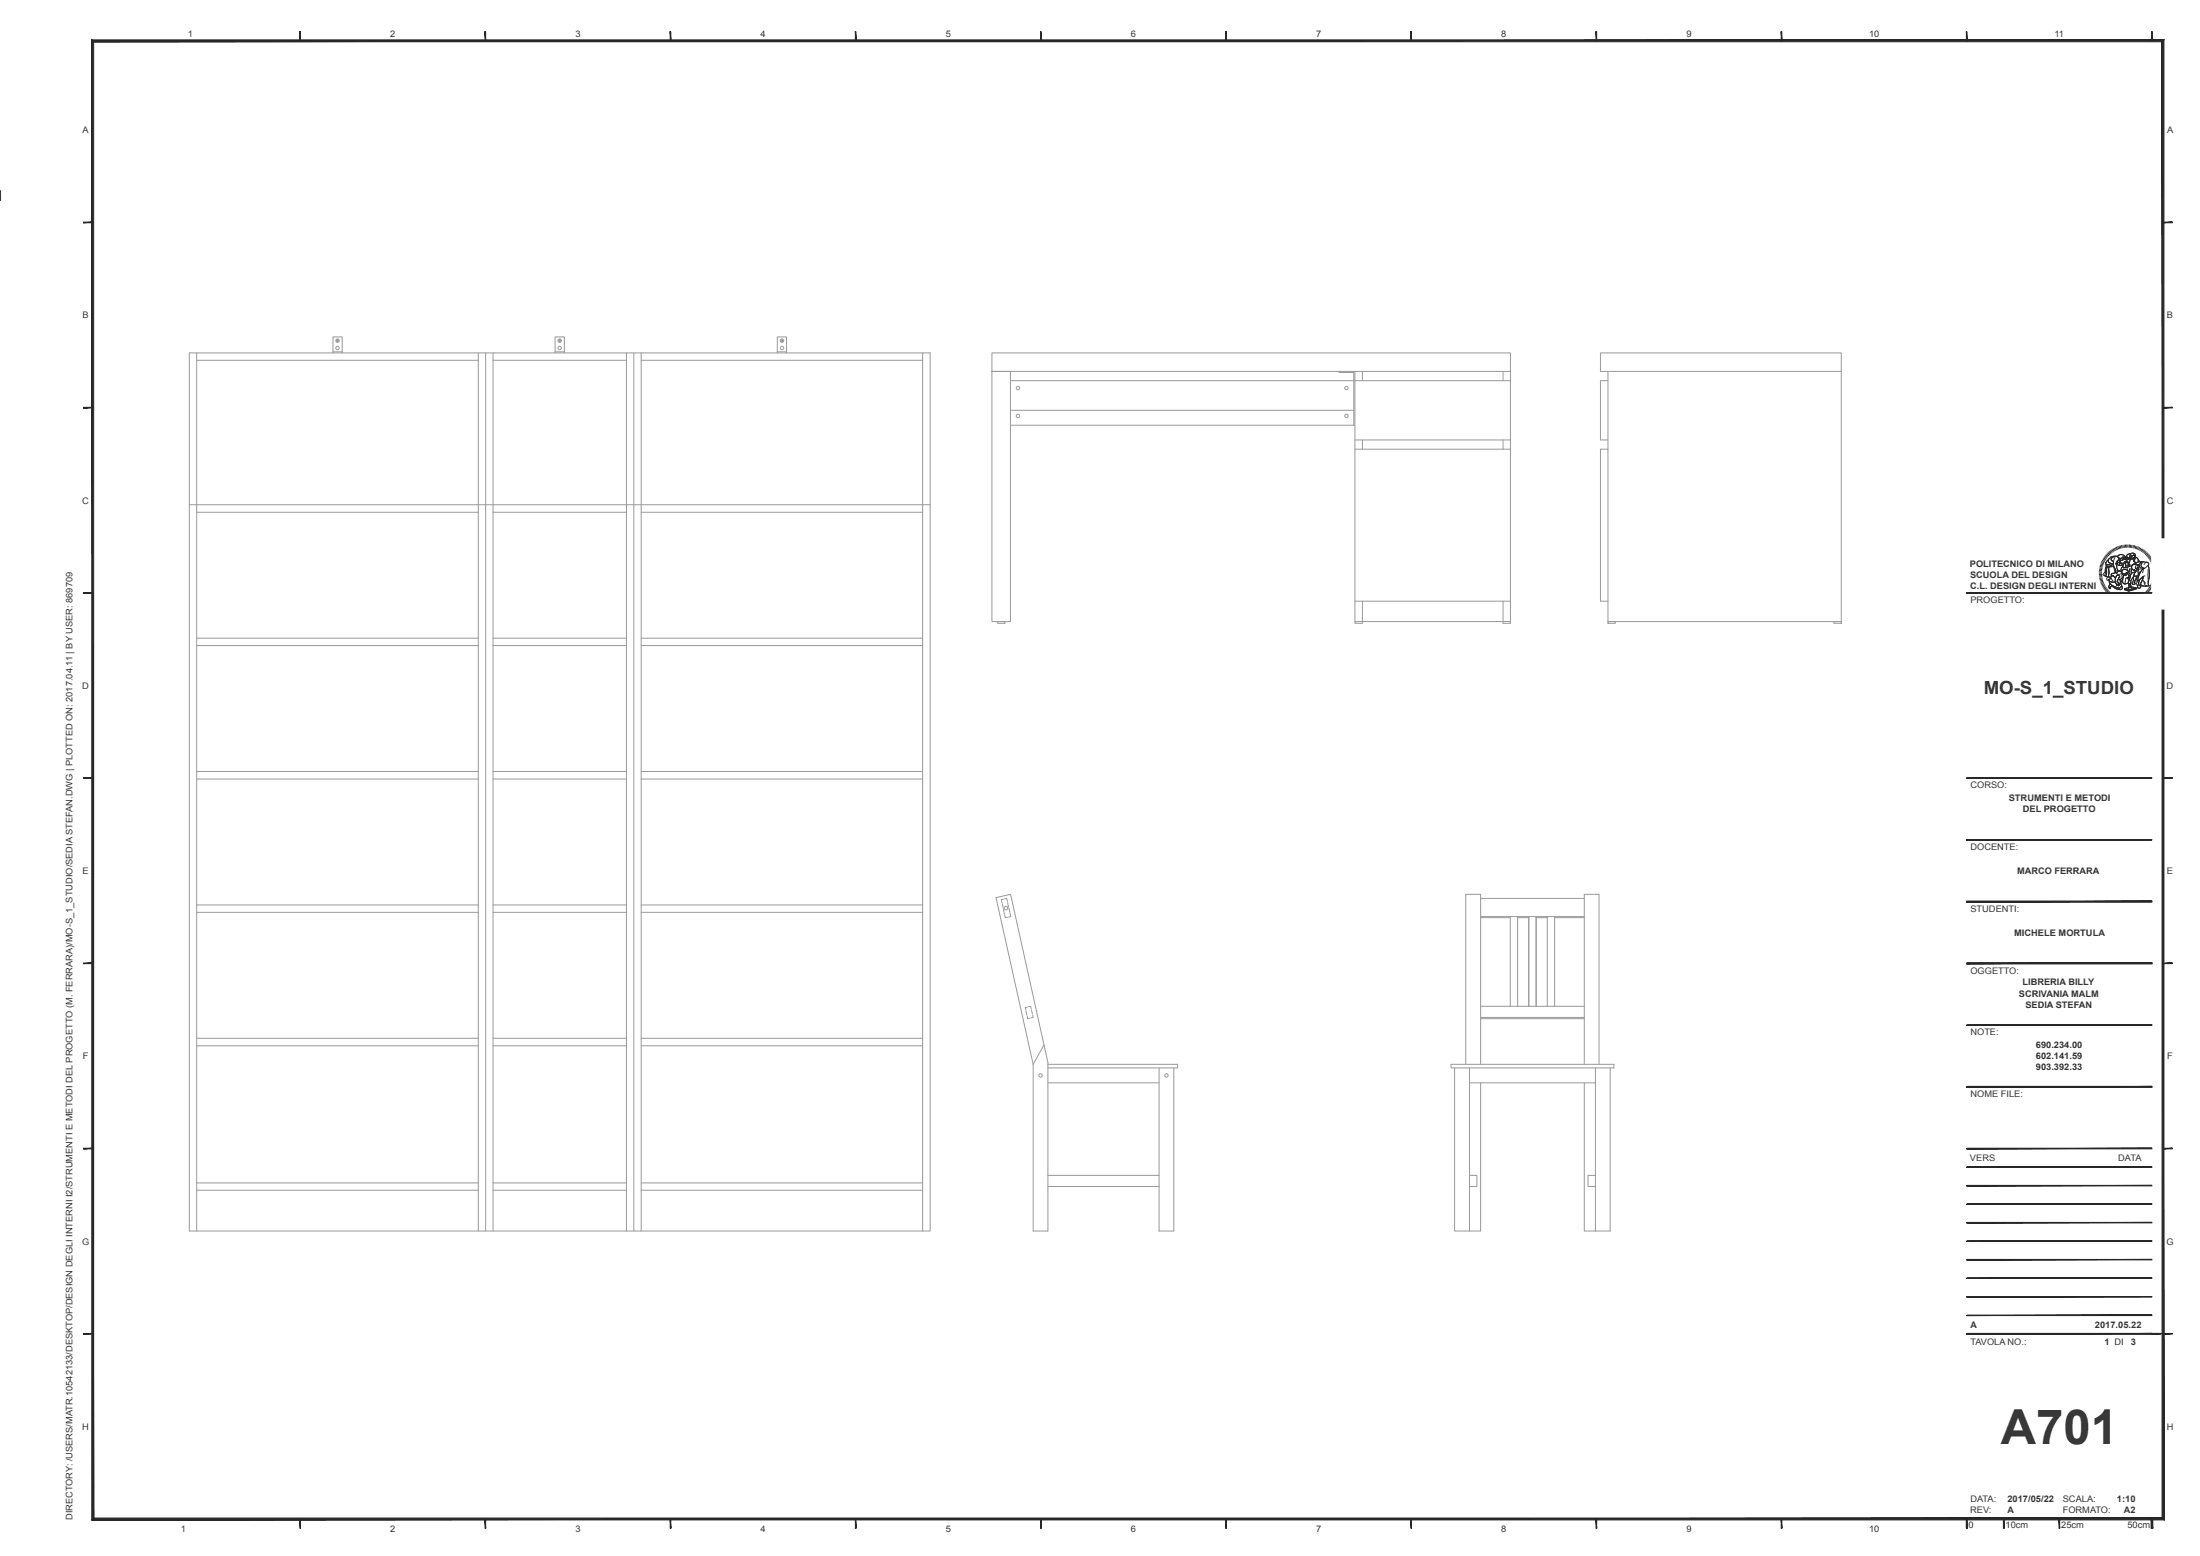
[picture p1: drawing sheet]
<svg xmlns="http://www.w3.org/2000/svg" width="594mm" height="420mm" viewBox="0 0 594 420" stroke-linecap="round" stroke-linejoin="round" font-family="sans-serif">
<g fill="none" stroke="#999" stroke-width=".27">
<path d="M51.1 95.3h200v237h-200zM53.1 97.3h76M53.1 95.3v237M89.9 95.3v-4.4h2.5v4.4M89.9 95h2.5M90.9 92l.2 .2 .3-.2-.3-.3-.2 .3h.5M91.1 91.7v.5M129.1 95.3v237M131.1 95.3v237M133.1 97.3h36M133.1 95.3v237M149.9 95.3v-4.4h2.5v4.4"/>
<path d="M149.9 95h2.5M150.9 92l.2 .2 .3-.2-.3-.3-.2 .3h.5M151.1 91.7v.5M169.1 95.3v237M171.1 95.3v237M173.1 97.3h76M173.1 95.3v237M209.9 95.3v-4.4h2.5v4.4M209.9 95h2.5M210.9 92l.2 .2 .2-.2M211.1 91.7l.3 .3h-.5zM211.1 91.7v.5"/>
<path d="M249.1 95.3v237M267.8 95.3h140v5h-140v67.5h5v-67.5h-5zM272.8 102.8h92.7M272.8 114.8h93M272.8 110.8h92.7M361.5 100.3v.3h4v14.2M365.8 100.3v67.9h2.1v-5.9M365.8 102.8h42M365.8 118.8h42M367.9 100.3v2.5M367.9 118.8v2.5M405.8 100.3v2.5"/>
<path d="M405.8 118.8v2.5M407.8 100.3v67.9h-2v-5.9M434.1 100.3v67.5h63v-72.5h-65v5h65M434.1 102.8h-2v16h2M51.1 136.2h200M53.1 138.3h76M133.1 138.3h36M173.1 138.3h76M365.8 121.3h42M434.1 121.3h-2v41h2M53.1 172.3h76M53.1 174.3h76"/>
<path d="M133.1 172.3h36M133.1 174.3h36M173.1 172.3h76M173.1 174.3h76M269.3 167.8h2v.4h-2zM365.8 162.3h42M365.8 167.8h42M434.1 167.8h2v.4h-2zM495.2 167.8h1.9v.4h-1.9zM53.1 208.2h76M53.1 210.3h76M133.1 208.2h36"/>
<path d="M133.1 210.3h36M173.1 208.2h76M173.1 210.3h76M53.1 244.3h76M53.1 246.3h76M133.1 244.3h36M133.1 246.3h36M173.1 244.3h76M173.1 246.3h76M268.9 242.3l4-.9 10 45.4v45.5h-3.9v-45zM270.6 244l.3 1.1M270.9 242.7l-.5 .1 .1 .9"/>
<path d="M270.9 245.4l.3 1.2M271.2 242.7l.6-.2 .2 .8M271.3 246.9l.1 .8 .6-.1M272.1 243.6l.2 1.2M272.4 245.1l.2 1.2M272.7 246.6l.2 .8-.6 .1M399.8 247.4h28M399.8 242.5h28M399.8 247.7h8M407.8 247.4v24.2M409.8 247.4v24.2M409.8 247.7h3"/>
<path d="M412.8 247.4v24.2M414.8 247.4v24.2M414.8 247.7h3M417.8 247.4v24.2M419.8 247.4v24.2M419.8 247.7h8M277 272.8l.3 1.2M277.3 274.3l.2 .7 .6-.2M277.4 271.8l-.6 .2 .2 .6M277.7 271.7l.6-.1 .1 .7M278.5 272.6l.2 1.1M278.8 274l.2 .6-.6 .2"/>
<path d="M399.8 271.6h28M399.8 274.6h28M399.8 275h28M53.1 280.3h76M53.1 282.3h76M133.1 280.3h36M133.1 282.3h36M173.1 280.3h76M173.1 282.3h76M281.9 282l-2.9 5.3M282.9 287.3h35v1h-35M282.9 292.3h30"/>
<path d="M312.9 288.3v44h4v-44M391.8 287.3h44v1h-44zM392.7 288.3v44h4.1M395.8 287.3v-45.9h4v45.9M396.8 292.3h34M396.8 288.3v44M399.8 292.3v40h-3M427.8 287.3v-45.9h3.9v45.9M427.8 292.3v40h3M430.8 288.3v44M434.7 288.3v44h-3.9M53.1 319.3h76"/>
<path d="M133.1 319.3h36M173.1 319.3h76M282.9 317.3h30M396.8 317.3h2v3h-2M430.8 317.3h-2v3h2M53.1 321.3h76M133.1 321.3h36M173.1 321.3h76M282.9 320.3h30"/>
<circle cx="91.1" cy="92" r=".47"/>
<circle cx="91.1" cy="93.9" r=".47"/>
<circle cx="151.1" cy="92" r=".47"/>
<circle cx="151.1" cy="93.9" r=".47"/>
<circle cx="211.1" cy="93.9" r=".47"/>
<circle cx="211.1" cy="92" r=".47"/>
<circle cx="274.8" cy="104.7" r=".47"/>
<circle cx="274.8" cy="112.3" r=".47"/>
<circle cx="363.5" cy="112.3" r=".47"/>
<circle cx="363.5" cy="104.7" r=".47"/>
<circle cx="271.6" cy="245.1" r=".47"/>
<circle cx="280.9" cy="290.3" r=".47"/>
<circle cx="314.9" cy="290.3" r=".47"/>
</g>
<g fill="#272727" stroke="#272727" stroke-width=".27">
<path d="M430.9 8.5l.2 2.5v-2.5zM430.9 8.5l.2 2.5h-.2z"/>
<path d="M24.8 410.3l559-.5h-558.5zM24.8 410.3l559-.5 .5 .5z"/>
<path d="M583.8 11.3v398.5l.5 .5zM583.8 11.3l.5-.5v399.5z"/>
<path d="M25.3 11.3h558.5l.5-.5zM24.8 10.8h559.5l-559 .5z"/>
<path d="M24.8 10.8l.5 399v-398.5zM24.8 10.8l.5 399-.5 .5z"/>
<path d="M380.9 8.5l.2 2.5v-2.5zM380.9 8.5l.2 2.5h-.2z"/>
<path d="M480.9 8.5l.2 2.5v-2.5zM480.9 8.5l.2 2.5h-.2z"/>
<path d="M530.9 8.5l.2 2.5v-2.5zM530.9 8.5l.2 2.5h-.2z"/>
<path d="M22.5 110.1h2.5v-.1zM22.5 110h2.5l-2.5 .1z"/>
<path d="M22.5 60.1h2.5v-.1zM22.5 60h2.5l-2.5 .1z"/>
<path d="M22.5 210.1h2.5v-.2zM22.5 209.9h2.5l-2.5 .2z"/>
<path d="M22.5 260.1h2.5v-.2zM22.5 259.9h2.5l-2.5 .2z"/>
<path d="M22.5 310.1h2.5v-.2zM22.5 309.9h2.5l-2.5 .2z"/>
<path d="M22.5 360.1h2.5v-.2zM22.5 359.9h2.5l-2.5 .2z"/>
<path d="M22.5 160.1h2.5v-.2zM22.5 159.9h2.5l-2.5 .2z"/>
<path d="M330.9 8.5l.2 2.5v-2.5zM330.9 8.5l.2 2.5h-.2z"/>
<path d="M280.9 8.5l.2 2.5v-2.5zM280.9 8.5l.2 2.5h-.2z"/>
<path d="M230.9 8.5l.2 2.5v-2.5zM230.9 8.5l.2 2.5h-.2z"/>
<path d="M181 8.5l.1 2.5v-2.5zM181 8.5l.1 2.5h-.1z"/>
<path d="M131 8.5l.1 2.5v-2.5zM131 8.5l.1 2.5h-.1z"/>
<path d="M81 8.5l.1 2.5v-2.5zM81 8.5l.1 2.5h-.1z"/>
<path d="M.1 51.5v2.5zM.1 51.5v2.5z"/>
<path d="M430.9 410l.2 2.5v-2.5zM430.9 410l.2 2.5h-.2z"/>
<path d="M380.9 410l.2 2.5v-2.5zM380.9 410l.2 2.5h-.2z"/>
<path d="M480.9 410l.2 2.5v-2.5zM480.9 410l.2 2.5h-.2z"/>
<path d="M530.9 410l.2 2.5v-2.5zM530.9 410l.2 2.5h-.2z"/>
<path d="M330.9 410l.2 2.5v-2.5zM330.9 410l.2 2.5h-.2z"/>
<path d="M280.9 410l.2 2.5v-2.5zM280.9 410l.2 2.5h-.2z"/>
<path d="M230.9 410l.2 2.5v-2.5zM230.9 410l.2 2.5h-.2z"/>
<path d="M181 410l.1 2.5v-2.5zM181 410l.1 2.5h-.1z"/>
<path d="M131 410l.1 2.5v-2.5zM131 410l.1 2.5h-.1z"/>
<path d="M81 410l.1 2.5v-2.5zM81 410l.1 2.5h-.1z"/>
<path d="M580.9 8.5l.2 2.5v-2.5zM580.9 8.5l.2 2.5h-.2z"/>
<path d="M580.9 410l.2 2.5v-2.5zM580.9 410l.2 2.5h-.2z"/>
<path d="M584 110v.1l2.5-.1zM584 110.1l2.5-.1v.1z"/>
<path d="M584 60v.1l2.5-.1zM584 60.1l2.5-.1v.1z"/>
<path d="M584 209.9v.2l2.5-.2zM584 210.1l2.5-.2v.2z"/>
<path d="M584 259.9v.2l2.5-.2zM584 260.1l2.5-.2v.2z"/>
<path d="M584 309.9v.2l2.5-.2zM584 310.1l2.5-.2v.2z"/>
<path d="M584 359.9v.2l2.5-.2zM584 360.1l2.5-.2v.2z"/>
<path d="M584 159.9v.2l2.5-.2zM584 160.1l2.5-.2v.2z"/>
</g>
<g fill="none" stroke="#272727" stroke-width=".27">
<path d="M566.8 154.4h.7M566.8 154.7h.7M566.8 154l.7 .1M566.9 153.6l.6 .1M566.9 153.3l.7 .1M567 152.9l.7 .2M567.1 152.6l.7 .2M567.2 152.2l.6 .3M567.3 151.9l.7 .3M567.5 151.6l.6 .3M567.5 155l-.7 .1M567.5 155.4h-.7"/>
<path d="M567.5 155.7l-.6 .1M567.6 156l-.7 .1M567.6 151.3l.6 .3M567.7 156.3l-.7 .2M567.7 156.6l-.6 .2M567.8 150.9l.6 .4M567.8 156.9l-.6 .3M567.9 157.2l-.6 .3M568 150.6l.6 .4M568 157.5l-.5 .3M568.2 150.3l.5 .4M568.2 157.8l-.6 .4"/>
<path d="M568.3 158.1l-.5 .4M568.4 150l.5 .5M568.5 158.4l-.6 .4M568.6 149.8l.5 .4M568.7 158.7l-.6 .4M568.9 149.5l.4 .5M568.9 158.9l-.6 .5M569.1 149.2l.5 .5M569.1 159.2l-.5 .4M569.3 159.4l-.5 .5M569.4 149l.4 .5M569.5 159.7l-.4 .5"/>
<path d="M569.6 148.8l.4 .5M569.8 159.9l-.5 .5M569.9 148.6l.4 .5M570.2 148.3l.4 .6M570.5 148.2l.3 .5M570.8 148l.3 .6M571.1 147.8l.3 .6M571.4 147.7l.3 .6M571.8 147.5l.2 .7M572.1 147.4l.2 .7M572.5 147.3l.1 .7M572.8 154.1l.6-.5 1 .3 .3 .6-.9 .4a.39 .39 0 0 1-.5 .1 .39 .39 0 0 1-.3-.3z"/>
<path d="M572.8 147.2l.2 .7M573.2 147.2l.1 .6M573.3 155l.5 .4 .5-.3 .4-.8-.3-.4-.5-.2h-.6l-.5 .7-.1-.1 .2-1.1 .2-.2 1.3 .2 .5-.4v-.3l.6 .1v.5a.62 .62 0 0 1-.1 1l.1 .8-.3 .3-.4 .2-.2 .6h-.3l.5 .2-.1 .4 .3-.3-.3 1.1h-.2a.86 .86 0 0 1-1.3-.1l-.4-.4 .3-.5 .2-1.1M573.5 147.1l.1 .7M573.6 158.9l2-.5 1.2 .3-2.1 .6zM573.8 147.1l.1 .7M574.2 147.1v.7M574.6 147.1v.7M574.7 159.3l2.1-.6v.3l-2.1 .6zM574.8 155.4h.1M575 147.1l-.1 .7M575 157.5l.2-.1 .2 1.1-.3-.6-.3 .7z"/>
<path d="M575.3 149.5a.81 .81 0 0 1 1.1 0 .81 .81 0 0 1 0 1.2l-.1 .5-.2 .3 .2-1.4a.5 .5 0 0 0-.6-.2 .5 .5 0 0 0-.3 .6l-.2 .6-.2-.8zM575.3 147.1l-.1 .7M575.5 152.7a1.39 1.39 0 0 1 2.1 .1 1.7 1.7 0 0 1-1.4 1.3l-.1-.1a1.17 1.17 0 0 1-.6-1.3zM575.6 150l.6-.2 .2 .5-.3 .5a.4 .4 0 0 1-.4 .1 .4 .4 0 0 1-.3-.4zM575.6 154.6l.8-.1-.4 1.3-.7 .9 .1 .7-.4 .1-.2 .5a2.53 2.53 0 0 1 .3-2.1zM575.6 147.2l-.1 .6M576 147.2l-.1 .7M576.1 155.6l.8-.1-.3 .8a1.1 1.1 0 0 0-.1 1.3h-.7zM576.3 147.3l-.1 .7M576.4 152.1l1-.5h.9l-.7 1-1.3-.4zM576.5 150.3l.6 .4 .6 .9-.9 .3a.73 .73 0 0 1-.3-1.3zM576.7 147.4l-.2 .7"/>
<path d="M577 147.5l-.2 .6M577.1 153.6h.3l-.2 1.9-1.1 .1a2.2 2.2 0 0 1 .8-1.7zM577.4 147.6l-.3 .7M577.5 156.6l1.2-1-.4 1.3a1.17 1.17 0 0 0-.4 1.4 .41 .41 0 0 1-.3 .4 .41 .41 0 0 1-.5-.3zM577.7 147.8l-.3 .6M578 148l-.3 .6M578.3 148.1l-.3 .6M578.6 151.6l.7 .2a.53 .53 0 0 1 .7 .1 .53 .53 0 0 1 0 .7l.3 1.6v1.7a1.99 1.99 0 0 0 0 2.2h-2.5l.9-2.5-1.5 1.4a6.3 6.3 0 0 1 1.3-3.5l.5-.1a.93 .93 0 0 1-.9-.7 .93 .93 0 0 1 .5-1.1zM578.6 148.3l-.3 .6M578.9 148.5l-.4 .6M579.2 148.7l-.4 .5M579.2 159.8l.5 .5"/>
<path d="M579.5 148.9l-.4 .5M579.5 159.6l.4 .4M579.7 159.4l.5 .4M579.7 149.2l-.4 .5M579.9 159.1l.5 .4M580 149.4l-.5 .5M580.1 158.8l.6 .4M580.2 149.7l-.5 .5M580.3 158.5l.5 .4M580.5 150l-.6 .4M580.5 158.3l.5 .3M580.6 158l.6 .3"/>
<path d="M580.7 150.3l-.6 .4M580.7 157.7l.7 .3M580.9 150.5l-.6 .4M580.9 157.4l.6 .3M581 157.1l.6 .2M581 150.9l-.5 .3M581.1 156.8l.7 .2M581.2 156.5l.7 .1M581.3 151.2l-.7 .3M581.3 156.2l.6 .1M581.3 155.8l.7 .2M581.4 151.5l-.6 .3"/>
<path d="M581.4 155.5l.7 .1M581.4 155h.7M581.4 154.6h.7M581.4 155.2h.7M581.6 151.8l-.7 .3M581.7 152.2l-.7 .2M581.8 152.5l-.7 .2M581.9 152.8l-.7 .2M581.9 153.2l-.6 .1M582 153.6h-.7M582.1 153.9l-.7 .1M582.1 154.3h-.7"/>
<path d="M570 160.1l-.4 .5M570.3 160.3l-.4 .6M570.5 160.5l-.3 .6M570.8 160.7l-.3 .6M571.1 160.8l-.3 .6M571.4 161l-.3 .6M571.7 161.1l-.3 .7M572 161.3l-.3 .6M572.3 161.4l-.2 .6M572.6 161.5l-.2 .6M572.9 161.6l-.2 .6M573.2 161.6l-.1 .7"/>
<path d="M573.6 161.6l-.1 .7M573.9 161.7l-.1 .7M574.2 161.7v.7M574.5 161.7v.7M574.9 161.7v.7M575.2 161.7v.7M575.5 161.6l.1 .7M575.8 161.6l.2 .6M576.1 161.5l.2 .6M576.4 161.4l.2 .7M576.8 161.3l.2 .7M577.1 161.2l.2 .7"/>
<path d="M577.4 161.1l.3 .6M577.7 160.9l.3 .6M578 160.8l.3 .5M578.2 160.6l.4 .6M578.5 160.4l.4 .6M578.8 160.2l.4 .6M579 160l.4 .5"/>
</g>
<path d="M574.3 155.9l.3 .1 .2-.6 .4-.2-.4 1.4v-.4h-.3zM574.8 155.4h.1" fill="none" stroke="#272727" stroke-width=".27"/>
<g fill="none" stroke="#272727" stroke-width=".27">
<path d="M568.7 152.3l.7 .1a.88 .88 0 0 0 1.2-.1v.6a1.48 1.48 0 0 1-2-.4zM568.7 152.3l.1 .5M568.9 152.8l-.3 .8-.2 1.3-.3 .5 .4 .1M568.9 151.4l.4-.3a.74 .74 0 0 0 .1 .8 .74 .74 0 0 0 .7 .3l.4 .1a.78 .78 0 0 1-1.1 .1l-.4 .1a.42 .42 0 0 1-.5-.3 .42 .42 0 0 1 .3-.6zM569.1 152.9h.5l-.3 .7 .1 1.1v1h-.2a.42 .42 0 0 1-.6-.4l.2-.7a1.87 1.87 0 0 1 .3-1.7zM569.1 152.9a1.47 1.47 0 0 0-.3 1.6l-.3 1 .7 .2M569.4 156.5a.72 .72 0 0 0 .8 .6l.9-.1M569.4 150.8a2.01 2.01 0 0 1 2-.6 .99 .99 0 0 0-1.3 1l.6 .3-.1 .8-.7-.2a.72 .72 0 0 1-.7-.5 .72 .72 0 0 1 .2-.8zM569.5 156.8l.7 .3 .9-.1 .5 .8-.1 .2 .3-.3 .1 .4v-.5l.2 .4 .1-.1-.2-.4 .4 .2-.4-.5a.48 .48 0 0 1-.4-.4 .48 .48 0 0 1 .3-.5 .62 .62 0 0 1 .6 .8 .91 .91 0 0 1 .2 1.1 .91 .91 0 0 1-1 .5l-.1-.1a2.47 2.47 0 0 1-2.1-1.7zM569.5 156.8a1.56 1.56 0 0 0 1.4 1.5l1.3 .6M569.6 152.9h1.1l.6 1.2-.1 .4-.4 .2a.53 .53 0 0 0-.6 .2 .53 .53 0 0 0 0 .6 .48 .48 0 0 1-.6 .3 .48 .48 0 0 1-.3-.7v-1.5zM569.6 153l-.3 .6 .1 2.1"/>
<path d="M569.7 157.5l.8 .7 1.1 .4a.81 .81 0 0 0 1.2-.5 .65 .65 0 0 1 .1 .9 .65 .65 0 0 1-1 .1l-1-.4a.71 .71 0 0 0-1.1-.3l-.1 .2 .2 .1-.3 .2-.2-.5zM569.7 157.5l-.3 1a.28 .28 0 0 0 .2 .4 .28 .28 0 0 0 .3-.2l-.1-.1a.43 .43 0 0 1 .4-.4 .43 .43 0 0 1 .4 .3l.6 .4a1.45 1.45 0 0 0 1.8-.1l-.2-.7M569.8 155.9l-.6-.1-.3 .1-.1 .5a.5 .5 0 0 0 .9-.2 .51 .51 0 0 1 .7 .5l.1 .1M570 155.6l.5-.3 .1 .2a.88 .88 0 0 1 .6 .8 .88 .88 0 0 1-.5 .9l-.5-.1a.68 .68 0 0 1-.8-.7l.6-.2-.1-.3zM570.1 155l1.1-.5 .4 .1a.5 .5 0 0 1 .3-.5 .5 .5 0 0 1 .6 .1l.3 .2a1.07 1.07 0 0 1 .5 1.3 1.07 1.07 0 0 1-1.2 .6v-.3a.3 .3 0 0 0 .3-.3 .3 .3 0 0 0-.3-.3l-.5-.1-.4 .7-.7-.7-.3 .2zM570.1 150.7a1.01 1.01 0 0 1 1.1-.6 1.01 1.01 0 0 1 .8 .9l-.3 .4a.99 .99 0 0 0-.2 1.5 .99 .99 0 0 0 .7 1.2v.1a.49 .49 0 0 0-.7 .5l-.3-.2 .1-.4-.5-1-.1-1.6-.6-.3zM570.4 155.2l.8 .8M570.5 155.3v.1a.53 .53 0 0 0-.5 .2 .53 .53 0 0 0 0 .6M570.7 152.9h-1.6a.52 .52 0 0 0-.6 .1 .52 .52 0 0 0-.1 .6l-.1 .8-.5 .7 .3 .3M570.8 153.2l.3 1.4M571.1 150.5a2.94 2.94 0 0 0-.2 2.8l.4 .7a.4 .4 0 0 0-.1 .4 .4 .4 0 0 0 .3 .3h.1a.43 .43 0 0 1 .2-.5 .43 .43 0 0 1 .4-.1 .99 .99 0 0 1-.7-1.2 1.12 1.12 0 0 1 .4-1.7 .76 .76 0 0 0-.1-.8 .76 .76 0 0 0-.7-.3 1.37 1.37 0 0 0-1.8 1.6l1.2 .6a.78 .78 0 0 1-1.1 .1l-.4 .1a.42 .42 0 0 1-.5-.3 .42 .42 0 0 1 .3-.6l.5-.5M571.2 154.5l-.4 .2a.53 .53 0 0 0-.6 .2 .53 .53 0 0 0 0 .6"/>
<path d="M571.4 150.2a.96 .96 0 0 0-1.3 1l.5 .3M571.6 155.3a.46 .46 0 0 1 .5 .1 .46 .46 0 0 1 .1 .5l-.3 .5a.5 .5 0 0 0-.2 .5 .5 .5 0 0 0 .4 .4l.3 .4-.4-.2 .2 .5-.3-.4 .1 .5-.2-.4-.3 .3 .1-.2a1.76 1.76 0 0 1 0-2.5zM571.6 155.3a.46 .46 0 0 1 .5 .1 .46 .46 0 0 1 .1 .5l-.3 .5a.5 .5 0 0 0-.2 .5 .5 .5 0 0 0 .4 .4l.3 .4-.4-.2 .2 .5-.3-.4 .1 .5-.2-.3-.3 .2 .1-.2a1.86 1.86 0 0 1 0-2.5zM571.6 152l.7-.3 .3 .3a.32 .32 0 0 0-.3 .2 .32 .32 0 0 0 .1 .4 .53 .53 0 0 1-.6-.1 .53 .53 0 0 1-.2-.5zM571.6 151.5l.3-.3 .6-.1-.1 .6-1.1 .5zM571.6 152a.57 .57 0 0 0 .8 .6M571.7 150.3a1.16 1.16 0 0 1 1.1-.6 1.16 1.16 0 0 1 1 .8h-.3a.43 .43 0 0 0-.7 .2l-.8-.1M571.8 150.1v-.1a1.23 1.23 0 0 1 2 .4l-.2 .1-.4-.2a.77 .77 0 0 1-.8 .4 .77 .77 0 0 1-.6-.6zM572 150.5l.7 .2 .5-.4 .3 .2-.3 .6a.37 .37 0 0 1-.4 .2 .37 .37 0 0 1-.3-.2l-.6 .1zM572.2 154.1a1.31 1.31 0 0 1 .9 1.9l-.2 .1M572.3 152l.9 .1-.3 .1v.3l-.2 .2-.5-.2zM572.3 156.4l.2 .7a.9 .9 0 0 1 .3 1.1 .9 .9 0 0 1-1 .5"/>
<path d="M572.4 151.7l.2 .3M572.5 151.5l-.1 .2-1.1 .5M572.5 155l-.8 .2M572.5 151.1l-.3 .5M572.6 154.7l.8 .4M572.7 152l.5 .1-.3 .1-.1 .4h-.4a.31 .31 0 0 1-.2-.5 .31 .31 0 0 1 .5 0h-.2M572.7 155.1a.71 .71 0 0 1 .2 1 .71 .71 0 0 1-.9 .2M572.8 154.4a.89 .89 0 0 1 1.5-.5l.4 .4v.3l-1.4 .4M572.8 157l.8 .6M573 151.1h.1M573.1 150.6l.2 .2M573.1 156.3l.1 1"/>
<path d="M573.1 153a1.2 1.2 0 0 0-.4 1.3M573.2 150.7v.1M573.3 155l1.1-.5a.6 .6 0 0 1-.4 .7 .6 .6 0 0 1-.7-.2zM573.3 155.8l-.3 .9-.4 .5M573.5 150.9l.9-.2 .1 .2a.52 .52 0 0 1-.8 0zM573.5 150.5l-.2 .6-.4 .2-.4-.2-.6 .1M573.6 158.9l1.1 .4v.2l-1.1-.3zM573.6 158.9a5.7 5.7 0 0 1 3.2-.2l-2.1 .6zM573.7 151.6a.97 .97 0 0 1 1 .3 .97 .97 0 0 1 .1 1l-.2-.2a.65 .65 0 0 0 0-.8 .65 .65 0 0 0-.8-.2l.1 .7a.46 .46 0 0 1 0 .7 .46 .46 0 0 1-.7-.1 .46 .46 0 0 1 .1-.6zM573.9 151.6a.79 .79 0 0 1 .8 .7 .79 .79 0 0 1-.6 .9l-.2-.1 .1-.5-.3-.7zM573.9 156.1l-.3 1.5 1.1-.2M573.9 150.7a.39 .39 0 0 1 .6-.3 .39 .39 0 0 1 .1 .6h-.1"/>
<path d="M573.9 155.2h.1M574 150.4a.43 .43 0 0 1 .6 0 .43 .43 0 0 1 0 .6l-.2-.3h-.5zM574 154.8l.2 .1M574.1 155.1h.1M574.1 154.9h.1M574.1 151.9h.1M574.2 151.8l-.2 .1M574.3 150.8l-.5-.1-.2 .2a.45 .45 0 0 0 .5 .3 .45 .45 0 0 0 .4-.4l-.2-.1 .1 .2M574.3 153.2l.1 .7M574.4 154.6l-.1 .3a.48 .48 0 0 1-.4 .4 .48 .48 0 0 1-.5-.3M574.4 151.7l.3 .2-.2 .2M574.6 151.9a.47 .47 0 0 0-.8-.3 .47 .47 0 0 0 .1 .8l.1 .2a.44 .44 0 0 1-.2 .6 .44 .44 0 0 1-.6-.2 .44 .44 0 0 1 .1-.6l.1-.4a.82 .82 0 0 1 1.2-.3 .82 .82 0 0 1 .1 1.2l-.1-.3"/>
<path d="M574.7 152.2h-.2M574.7 152v.5h-.8M574.7 152.9l-.8 .3M574.7 159.3v.2M574.8 150.9l.2-.1 .1 .4-.3 .9M574.8 156l-.1 .6 .3-.3M574.9 150.5l.1 .4M574.9 152.5l-.1-.5 .3-.8-.3-.5a.6 .6 0 0 1-.6-.7 .6 .6 0 0 1 .8-.5h.3l-.3 .8 .2 .8 .2-.6a.4 .4 0 0 0 .3 .4 .4 .4 0 0 0 .4-.1v.7l.2-.2 .3 .6-1.1 .8M575 155.8l-.1 .2-.1-.2M575 153.5l-.1 1.3M575 152.7l.5 .2M575.1 154.6l-.4 .5 .1 .3"/>
<path d="M575.2 155.2l-.4 .2-.1 .6h-.4l.5 .2M575.2 153.5l-.4 .9M575.3 149.5a.81 .81 0 0 1 1.1 0 .81 .81 0 0 1 0 1.2l-.3 .8-.1-.1 .3-1.3a.5 .5 0 0 0-.6-.2 .5 .5 0 0 0-.3 .6l-.2 .6-.2-.8zM575.3 149.5l-.5 .1a.6 .6 0 0 0-.6 .7M575.4 150.5a.38 .38 0 0 0 .3 .4 .38 .38 0 0 0 .4-.1M575.6 150.3h.2M575.6 154.7l-.5 1.3a2.35 2.35 0 0 0-.3 2l.4-.6 .3 1.4-.4-.9-.4 1.1 .2-.9M575.7 150.7l.1 .1M575.7 153.6l-.3 .6 .1 .4 1.1-.2 .3-.5M575.7 150.3v.1M575.7 150.6l.1 .1M576 150.5h.2"/>
<path d="M576.1 150.5h.1M576.3 151.3l.3 .6M576.3 153.8h.1M576.4 154.5l-.4 1.3-.7 .9v.9M576.5 153.7l-.3 .1M576.6 150.3l.8 1M576.6 154l-.1 .1M576.8 158.7v.3l-2.1 .6-1.1-.4v-.3M576.9 155.5l-.3 .8a1 1 0 0 0-.1 1.3h-.7l.3-2M577.1 153.3l-.1 .4M577.1 152.4h.3l.2 .4M577.2 151.2l.5 .4"/>
<path d="M577.2 155.5l-1.1 .1M577.2 156.8v.3l.2 .1M577.4 153.6v.1a5.1 5.1 0 0 1-.7 3l.2 1.2 .3 .2M577.6 152.6a1 1 0 0 1 1-1l.7 .2a.56 .56 0 0 1 .8 .2 .56 .56 0 0 1-.3 .8 1.2 1.2 0 0 1-1.1 .7 1.2 1.2 0 0 1-1.1-.7M577.6 152.8l-.4 .6a.84 .84 0 0 1-1.2 .5 .84 .84 0 0 1-.3-1.2l.4-.3h.5l.2 .1-.2 .5a.27 .27 0 0 0 0 .4 .27 .27 0 0 0 .4-.1 .71 .71 0 0 0 0-.9 .71 .71 0 0 0-.9-.1l-.6 .4v.4M577.7 154.4v.5M578.1 153.5l-.9 .1M578.1 157.7l.6 .5M578.3 151.6l-1.3 .2-.7 .4M578.5 156.6l.8 .8M578.5 153.5a6.3 6.3 0 0 0-1.3 3.5l1.5-1.4 .4-.1M578.6 151.6a.93 .93 0 0 0-.5 1.1 .93 .93 0 0 0 .9 .7"/>
<path d="M578.7 155.6l-.4 1.3a1.13 1.13 0 0 0-.3 1.6l-.3 .3-.5-.1-.1-.2 .5-1.9M578.8 153.6l-.3 1M578.9 157a.95 .95 0 0 0 .7 1.2M579.2 152.1l-.3 .3M580 153.7v3.3M580 152.6a8 8 0 0 1 0 4.8l.3 .7h-2.5"/>
</g>
<g fill="#fff" stroke="#fff" stroke-width=".27">
<path d="M556 160l30.8 4.3h-30.8z"/>
<path d="M556 160h25l5.8 4.3z"/>
<path d="M581 145.5h5.8l-5.8 14.5z"/>
<path d="M586.8 145.5v18.8l-5.8-4.3z"/>
</g>
<path d="M556 160h25v-14.5h5.8v18.8h-30.8z" fill="none" stroke="#fff" stroke-width=".27"/>
<g fill="#272727" stroke="#272727" stroke-width=".27">
<path d="M581 360.1h2.5v-.2zM581 359.9h2.5l-2.5 .2z"/>
<path d="M531 359.9v.2l50-.2zM531 360.1l50-.2v.2z"/>
<path d="M531 359.9v.2l50-.2zM531 360.1l50-.2v.2z"/>
<path d="M531 355h50zM531 355.1l50-.1z"/>
<path d="M531 350h50zM531 350.1l50-.1z"/>
<path d="M531 344.9h50zM531 345.1l50-.2z"/>
<path d="M531 339.9h50zM531 340.1l50-.2z"/>
<path d="M531 335h50zM531 335.1l50-.1z"/>
<path d="M531 330h50zM531 330.1l50-.1z"/>
<path d="M531 325h50zM531 325.1l50-.1z"/>
<path d="M531 320h50zM531 320.1l50-.1z"/>
<path d="M531 226.8h50v-.2zM531 226.6h50l-50 .2z"/>
<path d="M531 243.5h50v-.2zM531 243.3h50l-50 .2z"/>
<path d="M531 243.3v.2l50-.2zM531 243.5l50-.2v.2z"/>
<path d="M531 259.9v.2l50-.2zM531 260.1l50-.2v.2z"/>
<path d="M531 160.1h50v-.2zM531 159.9h50l-50 .2z"/>
<path d="M531 259.9v.2l50-.2zM531 260.1l50-.2v.2z"/>
<path d="M531 276.6v.2l50-.2zM531 276.8l50-.2v.2z"/>
<path d="M531 259.9v.2l50-.2zM531 260.1l50-.2v.2z"/>
<path d="M531 259.9v.2l50-.2zM531 260.1l50-.2v.2z"/>
<path d="M531 210.1h50v-.2zM531 209.9h50l-50 .2z"/>
<path d="M531 293.3v.2l50-.2zM531 293.5l50-.2v.2z"/>
<path d="M531 293.3v.2l50-.2zM531 293.5l50-.2v.2z"/>
<path d="M531 315h50zM531 315.1l50-.1z"/>
<path d="M531 309.9v.2l50-.2zM531 310.1l50-.2v.2z"/>
<path d="M581 360.1h2.5v-.2zM581 359.9h2.5l-2.5 .2z"/>
<path d="M530.9 410v2.5h.2zM530.9 410h.2v2.5z"/>
<path d="M540.9 410l.2 2.5v-2.5zM540.9 410l.2 2.5h-.2z"/>
<path d="M555.9 410l.2 2.5v-2.5zM555.9 410l.2 2.5h-.2z"/>
<path d="M580.8 410l.5 2.5v-2.5zM580.8 410l.5 2.5h-.5z"/>
</g>
<text font-size="13" fill="#343434" x="540.2" y="389.8">A701</text>
<text font-size="4.9" fill="#343434" x="535.6" y="187.3">MO-S_1_STUDIO</text>
<g font-size="2.4" fill="#343434">
<text x="50.7" y="9.9">1</text>
<text x="105.3" y="9.9">2</text>
<text x="155.3" y="9.9">3</text>
<text x="205.3" y="9.9">4</text>
<text x="255.3" y="9.9">5</text>
<text x="305.3" y="9.9">6</text>
<text x="355.3" y="9.9">7</text>
<text x="405.3" y="9.9">8</text>
<text x="455.3" y="9.9">9</text>
<text x="504.6" y="9.9">10</text>
<text x="554.7" y="9.9">11</text>
<text x="22.3" y="36">A</text>
<text x="585.1" y="36">A</text>
<text x="22.3" y="85.9">B</text>
<text x="585" y="85.9">B</text>
<text x="22.2" y="135.9">C</text>
<text x="585" y="135.9">C</text>
<text x="531.9" y="153">POLITECNICO DI MILANO</text>
<text x="531.9" y="156">SCUOLA DEL DESIGN</text>
<text x="531.9" y="159">C.L. DESIGN DEGLI INTERNI</text>
<text x="532" y="162.8">PROGETTO:</text>
<text x="22.2" y="185.9">D</text>
<text x="584.9" y="185.9">D</text>
<text x="532" y="212.8">CORSO:</text>
<text x="542.4" y="216.2">STRUMENTI E METODI</text>
<text x="546.2" y="219.3">DEL PROGETTO</text>
<text x="532" y="229.5">DOCENTE:</text>
<text x="22.3" y="235.9">E</text>
<text x="544.6" y="235.9">MARCO FERRARA</text>
<text x="585" y="235.9">E</text>
<text x="532" y="246.1">STUDENTI:</text>
<text x="543.8" y="252.6">MICHELE MORTULA</text>
<text x="532" y="262.8">OGGETTO:</text>
<text x="545.1" y="269">SCRIVANIA MALM</text>
<text x="546.1" y="266">LIBRERIA BILLY</text>
<text x="546.9" y="272">SEDIA STEFAN</text>
<text x="532" y="279.5">NOTE:</text>
<text x="22.4" y="285.9">F</text>
<text x="549.7" y="282.9">690.234.00</text>
<text x="549.7" y="285.9">602.141.59</text>
<text x="585.1" y="285.9">F</text>
<text x="549.7" y="288.9">903.392.33</text>
<text x="532" y="296.1">NOME FILE:</text>
<text x="531.9" y="313.4">VERS</text>
<text x="571.9" y="313.4">DATA</text>
<text x="22.2" y="335.9">G</text>
<text x="585" y="335.9">G</text>
<text x="532" y="358.4">A</text>
<text x="565.6" y="358.4">2017.05.22</text>
<text x="532" y="362.9">TAVOLA NO.:</text>
<text x="568.2" y="362.9">1 DI</text>
<text x="575.3" y="362.9">3</text>
<text x="22.2" y="385.9">H</text>
<text x="585" y="385.9">H</text>
<text x="532" y="405.5">DATA:</text>
<text x="542" y="405.4">2017/05/22</text>
<text x="557" y="405.4">SCALA:</text>
<text x="571.6" y="405.4">1:10</text>
<text x="19.6" y="410.3" transform="rotate(-90 19.6 410.3)">DIRECTORY: /USERS/MATR.10542133/DESKTOP/DESIGN DEGLI INTERNI I2/STRUMENTI E METODI DEL PROGETTO (M. FERRARA)/MO-S_1_STUDIO/SEDIA STEFAN.DWG | PLOTTED ON: 2017.04.11 | BY USER: 869709</text>
<text x="48.8" y="413.4">1</text>
<text x="105.3" y="413.4">2</text>
<text x="155.3" y="413.4">3</text>
<text x="205.3" y="413.4">4</text>
<text x="255.3" y="413.4">5</text>
<text x="305.3" y="413.4">6</text>
<text x="355.3" y="413.4">7</text>
<text x="405.3" y="413.4">8</text>
<text x="455.3" y="413.4">9</text>
<text x="504.6" y="413.4">10</text>
<text x="531.5" y="412.5">0</text>
<text x="531.9" y="408.4">REV:</text>
<text x="541.5" y="412.5">10cm</text>
<text x="542" y="408.4">A</text>
<text x="556.5" y="412.5">25cm</text>
<text x="557" y="408.4">FORMATO:</text>
<text x="573.5" y="408.4">A2</text>
<text x="574.4" y="412.5">50cm</text>
</g>
</svg>
